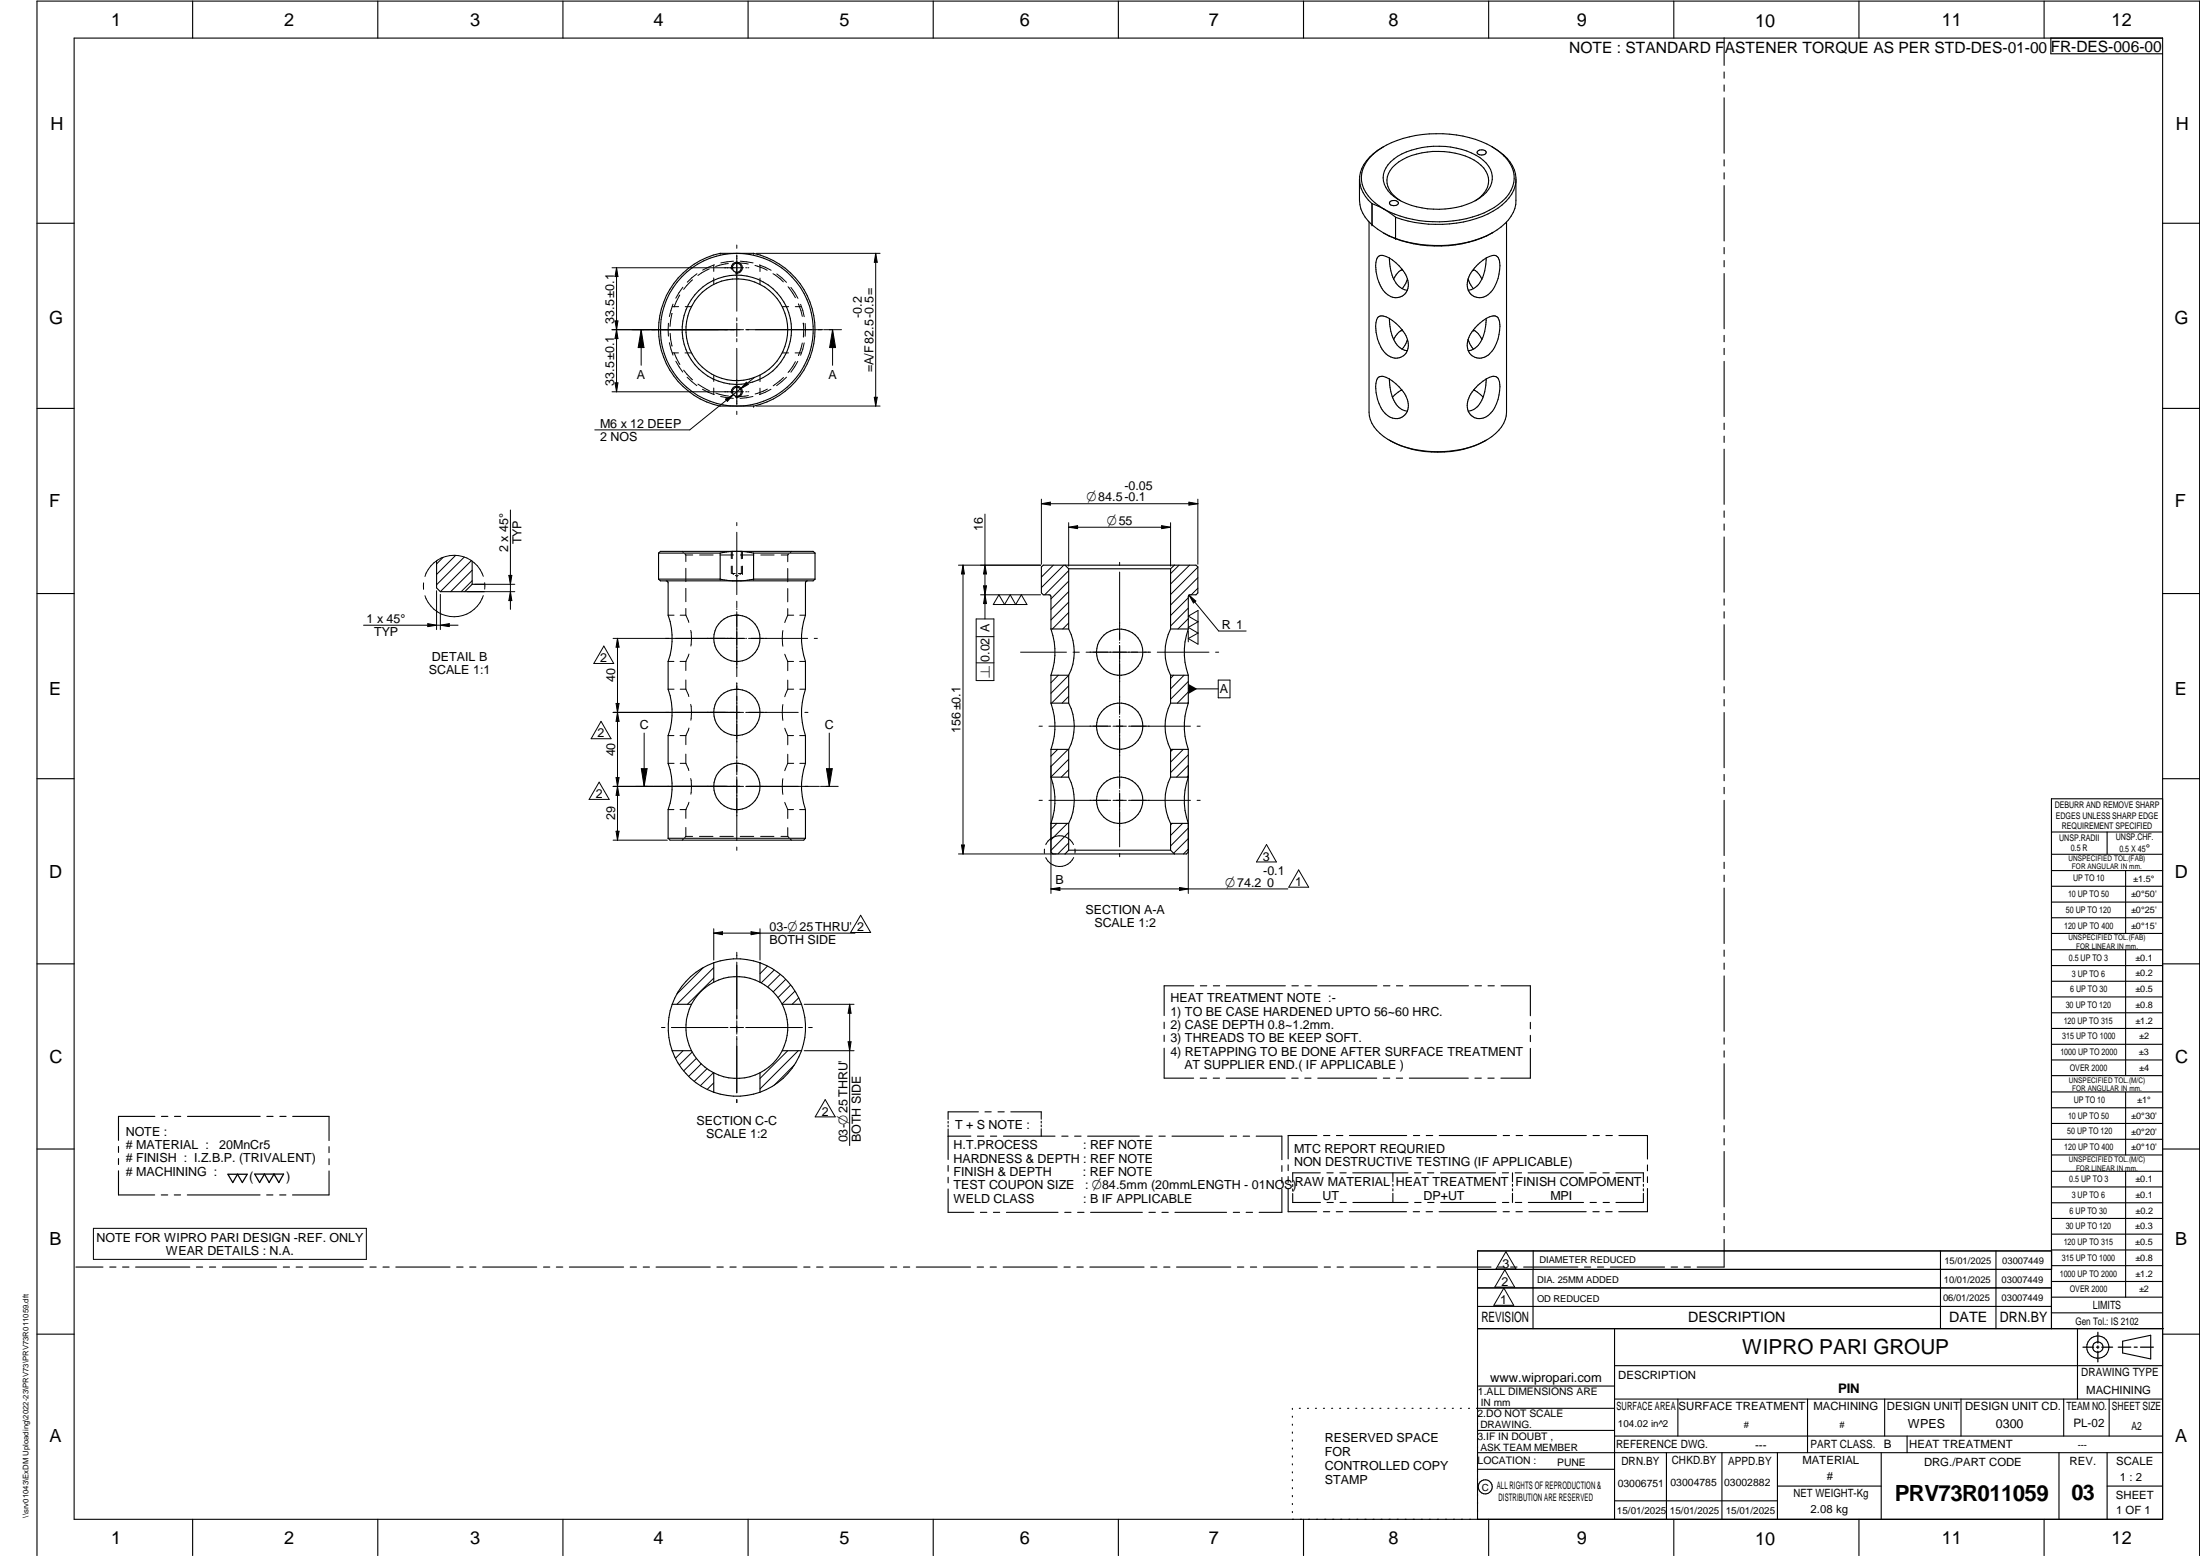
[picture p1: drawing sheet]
<svg xmlns="http://www.w3.org/2000/svg" width="594mm" height="420mm" viewBox="0 0 594 420" stroke-linecap="round" stroke-linejoin="round" font-family="sans-serif">
<g fill="none" stroke="#000" stroke-width=".3">
<path d="M20 10.3h564v400h-564zM52 .3v10M102 .3v10M152 .3v10M202 .3v10M252 .3v10M302 .3v10M352 .3v10M402 .3v10M452 .3v10M465.6 10.2v7.5M465.6 19.4v1.7"/>
<path d="M502 .3v10M552 .3v10M553.8 10.3v4.2h30.1M373.7 39.6a11.8 11.8 0 0 0-6.5 8.1 8.5 8.5 0 0 0 3.3 7.3M402.8 39.6a11 11 0 0 1 6 7.6 9 9 0 0 1-4.1 8 29.4 29.4 0 0 1-19.7 4.6l-5.3-1a25.6 25.6 0 0 1-6-2.4M402.8 39.6a32.1 32.1 0 0 0-29.8 .4 9.7 9.7 0 0 0-5.3 8.8 11 11 0 0 0 6 7.6M402.8 39.6l3.2 2.2M465.6 22.9v1.7M465.6 26.4v15M367.1 48.4v5.7a7.7 7.7 0 0 0 1.5 4.5M368.6 58.6l1.9 2.1M369.7 59.9v51.4a9.2 9.2 0 0 0 5.1 7.4 28.9 28.9 0 0 0 26.9 0 9.2 9.2 0 0 0 5.1-7.4v-51.4"/>
<path d="M370.5 55l3.2 1.4M370.5 55v5.7M373.7 56.4l3.1 2.2M375.5 54.4l.4-.2a1.21 1.21 0 0 1 1.7 .7 1.43 1.43 0 0 1-2.4-.1zM375.5 43.7a19 19 0 0 1 13.2-4.2 17.8 17.8 0 0 1 12.7 4.6 5.7 5.7 0 0 1-.8 8.6 21.4 21.4 0 0 1-18.1 3.1 12.7 12.7 0 0 1-8.2-5.1 5.5 5.5 0 0 1 1.2-7zM376.8 58.7v5.7M398.3 54.2a6 6 0 0 0 3.4-7.1 10.4 10.4 0 0 0-7.4-5.4 21.3 21.3 0 0 0-16.6 2 5.7 5.7 0 0 0-2.5 7.5 8.7 8.7 0 0 0 3 3M398.9 40.9a1.69 1.69 0 0 1 2.4 .1 1.28 1.28 0 0 1-2.1 .7l-.3-.3zM406 41.8h.1M406 41.8a9 9 0 0 1 3.4 6.2v6.1a9.9 9.9 0 0 1-5.2 8 32.6 32.6 0 0 1-25.7 2.8l-1.7-.5M409.4 49.1a11.2 11.2 0 0 1-6.2 7.9 33.4 33.4 0 0 1-26.4 1.7M465.6 43.1v1.7"/>
<path d="M465.6 46.7v1.6M465.6 50.1v15M10 60.3h10M194.5 68.4a21.1 21.1 0 0 0-16.7 20.6 21.1 21.1 0 0 0 16.7 20.7M194.5 68.4h9M194.5 68.4h.1M203.5 68.4h.1M203.5 68.4a21.1 21.1 0 0 1 16.6 20.6 21.1 21.1 0 0 1-16.6 20.7M370.5 60.7h.1M370.5 60.7l3.2 2.2M373.7 62.9l3.1 1.5M375.2 69.7a10 10 0 0 0 2.9 7.9l1.2 .6 .7 .2"/>
<path d="M376.8 64.4h.1M378.5 72.8l-1.2 1-1 1.6M378.6 72.8h.1M378.6 72.7l1 1.6 .5 1M378.6 72.7a9.7 9.7 0 0 0-5.4-3.7 1.65 1.65 0 0 0-1.6 1.8 10.3 10.3 0 0 0 3.1 8.8 3.5 3.5 0 0 0 4.4 0 3.5 3.5 0 0 0 1-4.3M378.6 72.7h.1M380.1 75.4l-.5 1.1-1 1.5M396.4 75.4l.5 1.1 .9 1.5M397.9 72.7l-1 1.6-.5 1M397.9 72.7h.1M397.9 72.8h.1M398 72.8l1.2 1 1 1.6"/>
<path d="M401.3 69.7a10 10 0 0 1-2.9 7.9l-1.2 .6-.7 .2M401.4 69.6l-1.8 1.4-1.7 1.7M401.4 69.6l.8-.3a1.84 1.84 0 0 1 2.1 0 1.84 1.84 0 0 1 .7 2 9.4 9.4 0 0 1-3.6 8.6 3.5 3.5 0 0 1-4.2-.5 3.5 3.5 0 0 1-.8-4.1M403.2 62.7a32.1 32.1 0 0 1-29.5 .2M465.6 66.8v1.7M465.6 70.4v1.7M465.6 73.9v14.9M584 60.3h10M375.2 86a10 10 0 0 0 2.9 7.9l1.2 .7 .7 .1M378.5 89.1l-1.2 1.1-1 1.5M378.6 89.1h.1M378.6 89.1l1 1.5 .5 1.1"/>
<path d="M378.6 89.1a9.7 9.7 0 0 0-5.4-3.8 1.59 1.59 0 0 0-1.6 1.9 10.3 10.3 0 0 0 3.1 8.7 3.4 3.4 0 0 0 4.2 .2 3.4 3.4 0 0 0 1.3-3.9l-.1-.5M380.1 91.7l-.5 1.1-1 1.5M396.4 91.7l.5 1.1 .9 1.5M397.9 89.1l-1 1.5-.5 1.1M397.9 89.1h.1M398 89.1l1.2 1 1 1.6M401.3 86a10 10 0 0 1-2.9 7.9l-1.2 .7-.7 .1M401.4 86l-1.8 1.3-1.7 1.8M401.4 86l.8-.4a1.74 1.74 0 0 1 1.9-.1 1.74 1.74 0 0 1 .9 1.7 9.9 9.9 0 0 1-3.6 9 3.5 3.5 0 0 1-4.2-.4 3.5 3.5 0 0 1-.8-4.1M465.6 90.6v1.7M465.6 94.1v1.7M465.6 97.6v14.9"/>
<path d="M10 110.3h10M194.5 109.6h9M203.5 109.7h.1M372.2 101.9l.7-.3a5.7 5.7 0 0 1 4 2 7.7 7.7 0 0 1 3.4 6.4 3.5 3.5 0 0 1-2.7 3 3.5 3.5 0 0 1-3.7-1.5 10.3 10.3 0 0 1-1.9-9.3zM375.2 118.8a28 28 0 0 0 26.2 0M375.2 102.3a10.1 10.1 0 0 0 2.9 8l1.9 .7M378.5 105.2l-2.5 2.1M378.5 105.3l-.3 .2M398 105.2l2.5 2M398 105.3l.3 .2M399.1 104l.5-.4a5.3 5.3 0 0 1 4.3-1.9 2.16 2.16 0 0 1 1.1 2.2 10.3 10.3 0 0 1-3.2 8.3 3.5 3.5 0 0 1-4.4 .1 3.5 3.5 0 0 1-1-4.3 10 10 0 0 1 2.7-4zM401.3 102.3a10.1 10.1 0 0 1-2.9 8l-1.9 .7"/>
<path d="M465.6 114.3v1.7M465.6 117.8v1.7M584 110.3h10M465.6 121.3v14.9M465.6 138v1.7M117.9 151.4v7.4l1 1h11.9M127.5 157.8l-2 2M127.5 151.5v6.3M127.5 157.8h3.4M177.8 156.4h16.7M177.8 156.4l.5 .4h41.3l.5-.4M177.8 149.4v7"/>
<path d="M177.8 149.4l.5-.5h41.3l.5 .5M177.8 149.4h16.7M179.9 156.8l.5 .6v8.7a18.6 18.6 0 0 1 0 12.5v7.5a18.7 18.7 0 0 1 0 12.5v7.5a18.6 18.6 0 0 1 0 12.5v7.8M194.5 156.4l3.4 .4M194.5 149.4v7M194.5 156.4h.1M203.5 156.4l-3.4 .4M203.5 156.4h.1M203.5 149.4v7M203.5 156.4h16.6M203.5 149.4h16.6M203.5 149.4a22.1 22.1 0 0 0-9 0"/>
<path d="M218 156.8l-.5 .6v8.7a18.6 18.6 0 0 0 0 12.5v7.5a18.7 18.7 0 0 0 0 12.5v7.5a18.6 18.6 0 0 0 0 12.5v7.8M220.1 149.4v7M287.6 152.6l1 1M288.6 153.6v16.2M288.6 153.6h27.5M316.1 153.6v16.2M317.1 152.6l-1 1M465.6 141.5v1.7M465.6 145v14.9M10 160.3h10M283.8 169.8v-8.7l-.3-.4-1.8-.1-.5-.5v-7l.5-.5h41.3l.5 .5v7l-.5 .5-1.9 .1-.2 .4v8.7M283.8 169.8h4.8"/>
<path d="M283.8 169.8a18.6 18.6 0 0 1 0 12.5M288.6 169.8a13.6 13.6 0 0 1 0 12.5M316.1 169.8h4.8M316.1 169.8a13.9 13.9 0 0 0 0 12.5M320.9 169.8a18.6 18.6 0 0 0 0 12.5M465.6 161.7v1.7M465.6 165.2v1.7M465.6 168.7v14.9M584 160.3h10M283.8 182.3h4.8M283.8 189.9h4.8M283.8 182.3v7.6"/>
<path d="M283.8 189.9a18.6 18.6 0 0 1 0 12.5M288.6 182.3v7.6M288.6 189.9a13.6 13.6 0 0 1 0 12.5M316.1 189.9h4.8M316.1 182.3h4.8M316.1 182.3v7.6M316.1 189.9a13.9 13.9 0 0 0 0 12.5M320.9 182.3v7.6M320.9 189.9a18.6 18.6 0 0 0 0 12.5M465.6 185.4v1.7M465.6 188.9v1.7M465.6 192.4v14.9"/>
<path d="M10 210.3h10M283.8 202.4h4.8M283.8 209.8h4.8M283.8 202.4v7.4M283.8 209.8a18.6 18.6 0 0 1 0 12.5M288.6 202.4v7.4M288.6 209.8a13.6 13.6 0 0 1 0 12.5M316.1 202.4h4.8M316.1 202.4v7.4M316.1 209.8h4.8M316.1 209.8a13.9 13.9 0 0 0 0 12.5M320.9 202.4v7.4"/>
<path d="M320.9 209.8a18.6 18.6 0 0 0 0 12.5M465.6 209.1v1.7M465.6 212.6v1.7M465.6 216.1v14.9M584 215.7h-30v143.1M584 210.3h10M180.4 226.4h37.1M180.4 226.4l.5 .5h36.1l.5-.5M283.8 222.3h4.8M288.6 222.3v7.3M288.6 229.6l-1 1M288.6 229.6h27.5"/>
<path d="M316.1 222.3v7.3M316.1 229.6l1 1M316.1 222.3h4.8M320.9 222.3v7.8l-.5 .5h-36.1l-.5-.5v-7.8M465.6 232.8v1.7M465.6 236.3v1.7M465.6 239.8v15M554 224.7h30M554 230.7h30M554 235.1h30M554 239.3h30M569 224.7v6"/>
<path d="M574 235.1v17M192.7 260v5.2M192.7 260a18.5 18.5 0 0 0-11.2 11.2M192.7 260a18.6 18.6 0 0 1 12.5 0M205.2 260a18.5 18.5 0 0 1 11.2 11.2M205.2 260v5.2M465.6 256.5v1.7M554 243.6h30M554 247.8h30M554 252.1h30M554 256.5h30M574 256.5v33.9"/>
<path d="M10 260.3h10M181.5 271.2a18.7 18.7 0 0 0 0 12.5M181.5 271.2h5.2M186.7 271.2a13.8 13.8 0 0 0 0 12.5M192.7 265.2a13.7 13.7 0 0 0-6 6M205.2 265.2a13.7 13.7 0 0 1 6 6M205.2 265.2a13.8 13.8 0 0 0-12.5 0M211.2 271.2a13.8 13.8 0 0 1 0 12.5M211.2 271.2h5.2M216.4 271.2a18.7 18.7 0 0 1 0 12.5M314.4 276v1.7M314.4 279.5v1.7"/>
<path d="M322.4 266.2h-8v8M324.1 266.2h1.8M327.7 266.2h1.6M331.2 266.2h15.9M348.9 266.2h1.7M352.4 266.2h1.7M355.9 266.2h15.9M373.6 266.2h1.7M377.1 266.2h1.7M380.6 266.2h15.9M398.3 266.2h1.7M401.8 266.2h1.7"/>
<path d="M405.3 266.2h8v8.1M413.3 276.1v1.7M413.3 279.6v1.7M465.6 260.1v1.6M465.6 263.5v15M554 260.7h30M554 265h30M554 269.2h30M554 273.5h30M554 277.7h30M584 260.3h10M181.5 283.7h5.2"/>
<path d="M181.5 283.7a18.8 18.8 0 0 0 11.2 11.2M186.7 283.7a13.7 13.7 0 0 0 6 6M192.7 289.7a13.7 13.7 0 0 0 12.5 0M192.7 294.9a18.6 18.6 0 0 0 12.5 0M192.7 289.7v5.2M205.2 289.7v5.2M211.2 283.7a13.7 13.7 0 0 1-6 6M211.2 283.7h5.2M216.4 283.7a18.8 18.8 0 0 1-11.2 11.2M314.4 283v8.1h7.9M324.1 291.1h1.7M327.6 291.1h1.7"/>
<path d="M331.1 291.1h15.9M348.8 291.1h1.8M352.3 291.1h1.7M355.8 291.1h16M373.5 291.1h1.8M377.1 291.1h1.6M380.6 291.1h15.9M398.3 291.1h1.7M401.8 291.1h1.7M413.3 283.1v8h-8M465.6 280.2v1.7M465.6 283.8v1.7"/>
<path d="M465.6 287.2v15M554 282h30M554 286.2h30M554 290.4h30M554 294.9h30M554 299.1h30M574 294.9v17M10 310.3h10M32 316.1v6.6h9.8M32 309.6v1.6M32 312.8v1.7M41.8 301.5h-9.8v6.4"/>
<path d="M43.6 301.5h1.7M47.1 301.5h1.7M50.6 301.5h19.7M72 301.5h1.7M75.6 301.5h1.7M79 301.5h9.9v6.5M88.9 316.2v6.5h-9.9M88.9 309.6v1.6M88.9 312.9v1.6M256 314.7v1.6M256 317.9v1.5M256 306.8h6.2"/>
<path d="M256 302.8v.5M256 303.8v.5M256 304.8v8.3M263.9 306.8h1.8M264.2 300.2h-8.2v2.1M266 300.2h1.7M267.5 306.8h1.6M269.5 300.2h1.7M271 306.8h13.9M273 300.2h8.2v2M281.2 302.8v.4M281.2 303.8v.4"/>
<path d="M281.2 304.8v2M286.7 306.8h1.7M290.2 306.8h1.7M293.7 306.8h14M309.4 306.8h1.8M313 306.8h1.7M316.5 306.8h13.9M332.2 306.8h1.7M335.7 306.8h1.7M339.2 306.8h7v6.3M346.2 314.7v1.6M346.2 317.9v1.5"/>
<path d="M347.8 314.5v1.6M347.8 317.7v1.6M349.1 319.8v.6M355.6 306.6h-7.8v6.3M356.5 316.7h-7.4v2.5M357.4 306.6h1.7M358.3 316.7h1.7M360.9 306.6h1.7M361.8 316.7h1.7M364.4 306.6h15.5M365.3 316.7h14.9M376.1 316.7v2.4"/>
<path d="M376.1 319.8v.5M381.7 306.6h1.7M382 316.7h1.7M385.1 306.6h1.8M385.5 316.7h1.7M388.7 306.6h15.4M389 316.7h14.9M405.7 316.7h1.7M405.9 306.6h1.7M408.4 316.7v2.4M408.4 319.8v.5M409.1 316.7h1.8"/>
<path d="M409.4 306.6h1.7M412.7 316.7h14.9M412.9 306.6h15.5M429.3 316.7h1.7M430.2 306.6h1.7M432.9 316.7h1.6M433.7 306.6h1.7M436.3 316.7h7.5v2.4M437.2 306.6h7.7v6.4M443.8 319.8v.5M444.9 314.6v1.5M444.9 317.8v1.5"/>
<path d="M465.6 304v1.6M465.6 307.5v1.7M465.6 310.9v15M554 303.4h30M554 307.6h30M554 311.9h30M554 316.3h30M574 316.3v34M584 310.3h10M43.6 322.7h1.7M47.1 322.7h1.7M50.6 322.7h19.6"/>
<path d="M72 322.7h1.7M75.5 322.7h1.7M256 321.1v6.3h7M264.7 327.4h1.8M268.3 327.4h1.7M271.8 327.4h13.9M287.5 327.4h1.7M291 327.4h1.7M294.5 327.4h14M310.3 327.4h1.7M313.8 327.4h1.7M317.3 327.4h13.9"/>
<path d="M333 327.4h1.7M336.5 327.4h1.7M346.2 321.1v6.3h-6.2M347.8 320.9v6.3h7.8M349.1 322.3v2.4h7.5M349.1 321.1v.5M357.4 327.2h1.7M358.3 324.7h1.7M360.8 327.2h1.8M361.9 324.7h1.7M364.4 327.2h15.4M365.3 324.7h14.9"/>
<path d="M376.1 321v.6M376.1 322.2v2.5M381.6 327.2h1.7M382 324.7h1.7M385.1 327.2h1.7M385.5 324.7h1.7M388.6 327.2h15.5M389 324.7h14.9M405.7 324.7h1.7M405.9 327.2h1.7M408.4 321v.6M408.4 322.2v2.5"/>
<path d="M409.2 324.7h1.7M409.4 327.2h1.7M412.7 324.7h14.9M412.9 327.2h15.4M414 337.8v5M429.4 324.7h1.7M430.1 327.2h1.7M432.9 324.7h1.7M433.6 327.2h1.7M443.8 321v.6M443.8 322.2v2.5h-7.4M444.9 320.9v6.3h-7.8"/>
<path d="M465.6 334.7v7.4h-7.3M465.6 327.7v1.7M465.6 331.2v1.7M524 337.8v21M539 337.8v21M554 320.5h30M554 324.8h30M554 329h30M554 333.2h30M554 337.5h30M554 337.8h-155v72.5M20.5 342.1h7.3"/>
<path d="M29.6 342.1h1.7M33.1 342.1h1.7M36.6 342.1h14.7M53 342.1h1.7M56.6 342.1h1.6M60.1 342.1h14.6M76.5 342.1h1.7M80 342.1h1.7M83.5 342.1h14.6M99.9 342.1h1.7M103.4 342.1h1.7M106.9 342.1h14.6"/>
<path d="M123.3 342.1h1.7M126.8 342.1h1.7M130.3 342.1h14.6M146.8 342.1h1.7M150.2 342.1h1.8M153.7 342.1h14.7M170.2 342.1h1.7M173.7 342.1h1.7M177.2 342.1h14.6M193.6 342.1h1.7M197.1 342.1h1.7M200.6 342.1h14.6"/>
<path d="M217 342.1h1.7M220.5 342.1h1.7M224 342.1h14.7M240.4 342.1h1.7M244 342.1h1.7M247.4 342.1h14.7M263.9 342.1h1.7M267.4 342.1h1.7M270.9 342.1h14.6M287.3 342.1h1.7M290.8 342.1h1.7M294.3 342.1h14.6"/>
<path d="M310.7 342.1h1.7M314.2 342.1h1.7M317.7 342.1h14.7M334.1 342.1h1.8M337.6 342.1h1.7M341.2 342.1h14.6M357.6 342.1h1.7M361.1 342.1h1.7M364.6 342.1h14.6M381 342.1h1.7M384.5 342.1h1.7M388 342.1h14.6"/>
<path d="M399 358.8h185.2M399 352.8h155M399 347.8h155M404.4 342.1h1.7M407.9 342.1h1.8M411.4 342.1h14.7M414 342.8v16M427.9 342.1h1.6M431.4 342.1h1.7M434.8 342.1h14.7M436 358.8v51.5M451.3 342.1h1.7"/>
<path d="M454.8 342.1h1.7M554 341.8h30M554 346h30M554 350.3h30M554 354.5h30M554 342.8h-155M561 358.8v19M10 360.3h10M399 374.3h37M436 377.8h148M453.1 377.8v10M488.1 377.8v14.5"/>
<path d="M508.9 377.8v10M529.5 377.8v10M557.3 377.8v10M569.5 377.8v10M573.2 362.2l7.6-1.6v6.3l-7.6-1.6zM584 368.8h-148M584 360.3h10M349 380.3v.3M349 382.4v.3M349 384.6v.3M349 386.7v.3M349 388.8v.3"/>
<path d="M349 391v.3M349 393.1v.3M349 395.3v.3M349 397.4v.3M349 399.5v.3M350.9 380.3h.2M353.1 380.3h.2M355.2 380.3h.3M357.4 380.3h.3M359.6 380.3h.3M361.7 380.3h.3M363.9 380.3h.3"/>
<path d="M366.1 380.3h.3M368.3 380.3h.2M370.4 380.3h.3M372.6 380.3h.3M374.8 380.3h.3M376.9 380.3h.4M379.1 380.3h.3M381.3 380.3h.3M383.4 380.3h.4M385.6 380.3h.3M387.8 380.3h.3M390 380.3h.3"/>
<path d="M392.2 380.3h.3M394.3 380.3h.3M396.5 380.3h.3M398.7 380.3h37.3M399 396.7h37M399 392.3h185M399 386.2h37M436 387.8h148M450 392.3v18M465 392.3v18M480 392.3v18M508 392.3v18"/>
<path d="M515 387.8v4.5M556 392.3v18M569 392.3v18M52 410.3v9.7M102 410.3v9.7M152 410.3v9.7M202 410.3v9.7M252 410.3v9.7M302 410.3v9.7M349 401.7v.3M349 403.8v.4M349 406v.3"/>
<path d="M349 408.1v.3M352 410.3v9.7M402 410.3v9.7M436 405.3h44M452 410.3v9.7M480 401.3h28M502 410.3v9.7M552 410.3v9.7M569 401.3h15M10 420v-419.7h584v419.7"/>
<circle cx="199" cy="72.3" r="1.24"/>
<circle cx="199" cy="89.1" r="20.6"/>
<circle cx="199" cy="89" r="13.8"/>
<circle cx="199" cy="89" r="14.8"/>
<circle cx="199" cy="105.8" r="1.23"/>
<circle cx="199" cy="172.4" r="6.3"/>
<circle cx="302.3" cy="176.1" r="6.3"/>
<circle cx="199" cy="192.3" r="6.3"/>
<circle cx="302.4" cy="196.1" r="6.2"/>
<circle cx="199" cy="212.4" r="6.3"/>
<circle cx="302.4" cy="216.1" r="6.2"/>
<circle cx="566.5" cy="363.7" r="1.39"/>
<circle cx="566.5" cy="363.8" r="3"/>
<circle cx="401.1" cy="401.5" r="1.9"/>
</g>
<g fill="none" stroke="#000" stroke-width=".27">
<path d="M165.3 72.3h35.5M166.5 72.3l.4 2.4h-.8zM166.5 72.3v33.5M183.6 79.7l-1.6 3.2M184.4 77.6l-1.9 2.9M187 75.6l-2.4 2.5M188.2 73.9l-2.6 2.3M191.5 72.6l-3 1.8M192.7 71.6v1.7M192.7 75.1v1.7M192.9 71.5l-3.2 1.4M196.7 71.2l-3.5 .8"/>
<path d="M197.5 72.7a1.49 1.49 0 0 1 1.3-1.9 1.49 1.49 0 0 1 1.6 1.6 1.49 1.49 0 0 1-1.8 1.3M198.1 70.5l-3.5 .5M198.5 71l3.6 .3M199 66.2v.9M199 68.8v15.2M199.9 70.5l3.5 .5M201.4 72.3h.2M201.9 72.3h.3M203.9 71.7l3.3 1.3M204.2 68.4h33.5M205.1 71.5l3.1 1.5M205.2 71.6v1.7"/>
<path d="M205.2 75.1v1.7M208.7 73.9l2.8 2.2M209.8 74l2.6 2.2M212.8 77.4l2 3M213.6 77.6l1.9 3M236.5 68.4l.4 2.4h-.8zM236.5 68.4v41.2M165.3 89h35.5M166.1 86.7h.8l-.4 2.3zM166.5 89l.4 2.4h-.8zM173.1 89v9.6M173.1 89l.8 4.9h-1.6z"/>
<path d="M180.5 87.3v3.5M180.8 92.5l.9 3.4M181 90l.5 3.5M181.5 84.6l-.6 3.5M181.5 82.8h1.8M181.5 95.3h1.7M181.7 82.1l-.9 3.4M182 95.2l1.6 3.2M182.5 97.5l1.9 3M184.6 99.9l2.4 2.7M185 95.3h1.7M185 82.8h1.7"/>
<path d="M199 85.8v.9M199 87.2v3.6M199 91.4v.9M199 94.1v15.2M211.2 82.8h1.8M211.2 95.3h1.7M214.7 95.3h1.7M214.8 82.8h1.6M214.8 97.7l-2 2.9M215.4 97.6l-1.8 2.9M215.6 82l1.1 3.4M216.2 82.2l1 3.3"/>
<path d="M216.7 92.6l-1.1 3.4M216.9 87.2h.1M217 87.3v3.5M217 90.8h.1M217.2 92.6l-1 3.3M217.4 87.3v3.5M222.2 89h-20.8M222.4 89h4.8M224.8 89l.8 4.9h-1.6zM224.8 89v9.6M165.3 105.8h35.5M166.1 103.4h.8l-.4 2.4z"/>
<path d="M185.5 101.9l2.7 2.2M188.5 103.7l3.1 1.8M189.7 105.1l3.2 1.5M192.7 101.3v1.7M192.7 104.8v1.7M193.3 106.1l3.4 .8M194.6 107.1l3.4 .5M195.9 107.8l2.1-1.2-1.6 1.8zM197.5 106.2a1.49 1.49 0 0 1 1.3-1.9 1.49 1.49 0 0 1 1.6 1.6 1.49 1.49 0 0 1-1.8 1.3M199 111v.9M201.4 105.8h.2M201.5 103.2l.6 .6-2.2 1.2z"/>
<path d="M201.9 105.8h.3M202.1 106.8l-3.5 .3M203.3 107.1l-3.5 .5M203.7 102l-17.4 14.1h-25.7M204.2 109.6h33.5M205.2 101.3v1.7M205.2 104.8v1.7M207.2 105.1l-3.3 1.3M208.2 105.1l-3.1 1.5M211.6 101.9l-2.8 2.3M212.4 101.9l-2.7 2.2M236.1 107.3h.8l-.4 2.3z"/>
<path d="M137.8 137.7v26.8M266 138.8v28.3M281.2 134.8v17.6M281.2 136l2.4-.4v.8zM281.2 136h42.3M321 135.6l2.5 .4-2.5 .4zM323.5 134.8v17.6M114.4 157.4v1.7M117.9 159.5v10.5M119.7 150.5l-1.8 1.8M123.1 149.9l-5.2 5.2M125.4 150.4l-7.5 7.5"/>
<path d="M126.2 159.8h12.8M127.3 151.4l-8.4 8.4M127.5 154l-5.8 5.8M127.5 156.8l-3 3M128.2 157.8h10.8M130.5 155.6a8.3 8.3 0 0 0-7.9-5.7 8.3 8.3 0 0 0-7.8 5.8M130.9 157.4v1.7M137.4 155.4h.8l-.4 2.4zM137.8 159.8l.4 2.4h-.8zM184.2 148.9l.3 .3M184.9 149.5l.3 .4M185.2 149.9v1.7"/>
<path d="M185.2 153.5v3.6M185.2 158.9v3.6M185.2 149.9h1.9M188.9 149.9h3.7M194.4 149.9h3.7M197.5 152.9v2M197.5 148.9v1.9M197.7 148.9v1.9M197.7 152.9v2l.4 .2M198.5 154.9h-.9M198.6 155.4l.4 .2 .3-.2M199 141.1v.8"/>
<path d="M199 143.7v16.9M199.4 154.9h.9M199.9 149.9h3.7M200.2 148.9v2M200.2 152.9v2l-.4 .2M200.5 154.9h.1M200.5 148.9v1.9M200.5 152.9v2M205.4 149.9h3.6M210.9 149.9h1.8M212.7 149.9v1.8M212.7 153.5v3.6"/>
<path d="M212.7 158.9v3.6M213 149.6l-.3 .3M213.7 148.9l-.3 .3M258.8 152.6h22.2M260 152.6l.4 2.4h-.8zM260 152.6v78M265.6 158.2h.8l-.4 2.4zM266 152.6l.4 2.4h-.8zM284.4 152.6l-3.2 3.2M287.3 152.6l-6.1 6.1M288.6 141.1v11.8M288.6 142.4l2.4-.5v.8z"/>
<path d="M288.6 142.4h27.5M288.6 156.9l-4.8 4.8M288.6 159.8l-4.8 4.7M288.6 154.1l-6.5 6.5M302.3 151.8v.9M302.3 154.5v18.4M313.7 141.9l2.4 .5-2.4 .3zM316.1 141.1v11.8M318.4 152.6l-2.3 2.3M321.2 152.6l-5.1 5.1M323.5 153.2l-7.4 7.3M323.5 156l-7.4 7.4"/>
<path d="M323.5 158.8l-1.8 1.8M98.2 168.8h25.5M115.5 168.4l2.4 .4-2.4 .4zM118.9 168.8l2.4-.4v.8zM118.9 160.5v9.5M130.5 160.8a8.3 8.3 0 0 1-7.9 5.7 8.3 8.3 0 0 1-7.8-5.6M163.1 174.5l2.6 4.7h-5.3zM165.6 172.4h35.5M166.7 172.4l.5 2.4h-.8zM166.7 172.4v54.5M180.4 166.1h1.6M180.4 178.6h1.6"/>
<path d="M183.6 178.6h1.6M183.7 166.1h1.5M185.2 166.1l.8 2M185.2 164.3v1.8M186 176.6l-.8 2v2.5M186.5 170.2l.2 2.2-.1 2.1M198.6 166.1h.2M198.8 178.6h.1M199 164.4v.2M199 165.2v17.5M199 162.3v1.8M199.1 166.1h.3"/>
<path d="M199.1 178.6h.1M201.4 172.4h.2M202.1 172.4h16M211.4 170.3l-.2 2.1 .2 2.1M211.9 176.7l.8 1.9M212.7 166.1h1.6M212.7 178.6h1.6M212.7 166.1l-.8 2M212.7 164.3v1.8M212.7 178.6v2.5M215.9 178.6h1.6M216 166.1h1.5"/>
<path d="M219.9 172.4h.8M263.6 179h4.8M263.6 171.9h4.8M263.6 167.1h4.8v16.7h-4.8zM264.8 160.6h16.2M266 160.6l.4 2.4h-.8zM269.7 160.6l1.6 2.6 1.5-2.6 1.5 2.6 1.5-2.6 1.5 2.6h-9.1zM275.6 176.1h12.4M288.6 168.2l-1.6 1.6M288.6 162.6l-4.8 4.8M288.6 165.4l-4.4 4.4M289.8 176.1h1.7"/>
<path d="M293.3 176.1h17.4M302.3 173.5v.2M302.3 174.3v18.6M312.5 176.1h14M320.9 170.3v3M320.9 166.4l2.6-1.6v9.1l-2.6-1.5 2.6-1.5-2.6-1.5 2.6-1.5zM320.9 161.4l-4.8 4.8M320.9 164.2l-4.8 4.8M320.9 167l-2.8 2.8M321.1 160.7l1.8 1.6-.6 .5zM321.1 160.7l8 9.7h7.4M328.2 176.1h.9"/>
<path d="M162.3 194.8l2.7 4.7h-5.4zM165.6 192.4h35.2M166.4 189.9h.8l-.5 2.5zM166.7 192.4l.5 2.4h-.8zM173.9 198v14.3M180.4 186.1h1.6M180.4 198.6h1.6M183.6 198.6h1.6M183.7 186.1h1.5M185.2 186.1l.8 2M185.2 183.6v2.5M186 196.6l-.8 2v2.5"/>
<path d="M186.5 190.2l.2 2.2-.1 2.1M198.6 186.1h.2M198.8 198.6h.1M199 184.4v20.4M199.1 186.1h.3M199.1 198.6h.1M201.4 192.4h14.2M211.4 190.2l-.2 2.2 .2 2.1M211.9 196.6l.8 2M212.7 186.1h1.6M212.7 198.6h1.6M212.7 186.1l-.8 2"/>
<path d="M212.7 183.6v2.5M212.7 198.6v2.5M215.9 198.6h1.6M216 186.1h1.5M217.3 192.4h.9M223.9 198v14.3M280.6 196.1h.9M283.2 196.1h16.7M285.8 182.3l-2 2.1M288.6 188l-1.8 1.9M288.6 185.2l-4.6 4.7M288.6 182.4l-4.8 4.8"/>
<path d="M300.6 196.1h3.6M302.3 193.5v.2M302.3 194.2v14.6M304.8 196.1h16.7M316.9 182.3l-.8 .9M319.7 182.3l-3.6 3.7M320.9 186h8.1M320.9 189.7l-.2 .2M320.9 186.9l-3 3M320.9 184l-4.8 4.8M323.3 196.1h.8M329 183.6h3.1v4.8h-3.1z"/>
<path d="M161.8 211.2l2.7 4.7h-5.4zM165.6 212.3h35.2M166.4 210h.8l-.5 2.3zM166.7 212.3l.5 2.5h-.8zM173.2 207.6h1.5l-.8 4.7zM180.4 206.1h1.6M180.4 218.6h1.6M183.6 218.6h1.6M183.7 206.1h1.5M185.2 206.1l.8 2M185.2 203.6v2.5M186 216.6l-.8 2v2.4"/>
<path d="M186.5 210.2l.2 2.1-.1 2.2M198.6 206.1h.2M198.8 218.6h.1M199 205.2v4M199 209.8v.2M199 210.1v16.8M199.1 206.1h.3M199.1 218.6h.1M201.4 212.3h19.9M211.4 210.3l-.2 2 .2 2.2M211.9 216.7l.8 1.9M212.7 206.1h1.6"/>
<path d="M212.7 218.6h1.6M212.7 206.1l-.8 2M212.7 203.7v2.4M212.7 218.6v2.4M215.9 218.6h1.6M216 206.1h1.5M221.6 212.3h4.7M223.2 207.6h1.5l-.8 4.7zM280.6 216.1h.9M283.2 216.1h16.7M283.8 206.8v34.5M285.6 202.4l-1.8 1.8"/>
<path d="M288.5 202.4l-4.7 4.6M288.6 207.9l-2 1.9M288.6 205l-4.8 4.8M300.6 216.1h3.6M302.3 208.9v4M302.3 213.5v.2M302.3 214.1v14.6M304.8 216.1h16.7M316.7 202.4l-.6 .5M319.5 202.4l-3.4 3.4M320.9 206.8v34.5M320.9 209.5l-.4 .3"/>
<path d="M320.9 206.7l-3.2 3.1M320.9 203.8l-4.8 4.8M323.3 216.1h.8M165.6 226.9h14.6M166.4 224.5h.8l-.5 2.4zM184.6 226.5l-.4 .4M185.2 225.8l-.3 .4M185.2 225.8h1.8M185.2 223.4v2.4M188.9 225.8h3.6M194.4 225.8h3.6M199 228.7v.9"/>
<path d="M199.9 225.8h3.6M205.4 225.8h3.6M210.9 225.8h1.8M212.7 225.8l.4 .4M212.7 223.5v2.3M213.4 226.6l.3 .3M258.8 230.6h26.4M259.6 228.2h.8l-.4 2.4zM282.1 229.3v1.1M282.4 231.6a4.1 4.1 0 0 0 3.8 2.4 4.1 4.1 0 0 0 3.7-2.4M285.4 222.3l-1.6 1.6M288.2 222.3l-4.4 4.5"/>
<path d="M288.6 224.8l-4.8 4.8M288.6 227.6l-2.9 3M289.9 228a4.1 4.1 0 0 0-3.8-2.3 4.1 4.1 0 0 0-3.7 2.4M290.3 229.2v1.2M302.3 230.5v.9M316.5 222.3l-.4 .5M318.5 239.6l2.4 .4-2.4 .5zM319.4 222.3l-3.3 3.3M320.9 223.6l-4.8 4.8M320.9 226.4l-4 4M320.9 229.3l-1.3 1.3M342 228l2.7 4.7h-5.4z"/>
<path d="M350.7 234.9l2.7 4.7h-5.4zM192.7 250.8v8.4M192.7 252l2.4-.4v.8zM192.7 252h38.2M199 257.1v1.7M199 259.8v15.4M202.8 251.6l2.4 .4-2.4 .4zM205.2 250.8v8.4M232.4 247.1l2.7 4.7h-5.4zM283.8 240h64M283.8 240l2.4-.4v.9zM179.5 277.5h-.8"/>
<path d="M189.9 261.3l-7.1 7.1M192.7 264.1l-7.1 7.1M192.7 261.3l-9.9 9.9M196.6 277.5h-15.3M197.2 277.5h3.6M199 275.6v3.6M199 279.9v15.2M201.4 277.5h15.3M205.3 260l-.1 .1M207.3 260.9l-2.1 2M209.1 261.9l-3.5 3.5M210.7 263.1l-3.4 3.4"/>
<path d="M212.2 264.5l-3.4 3.3M213.5 265.9l-3.4 3.5M214.7 267.6l-3.5 3.5M215.7 269.5l-1.8 1.7M217.2 271.2h13.4M218.4 277.5h.9M229.4 271.2v38.1M229.4 271.2l.4 2.4h-.8zM181.6 283.7l-.1 .1M184.4 283.7l-2 2M186.9 284.1l-3.5 3.5M188 285.8l-3.4 3.4"/>
<path d="M189.4 287.3l-3.4 3.4M190.9 288.6l-3.5 3.4M192.7 289.6l-3.6 3.6M192.7 292.4l-1.7 1.8M199 296.9v.8M212.7 283.7l-7.5 7.5M214.5 287.6l-5.4 5.4M215.6 283.7l-10.4 10.3M217.2 283.7h13.4M222.8 296.9l2.7 4.7h-5.4zM229 281.3h.8l-.4 2.4zM25.2 331.7h73.7v8.4h-73.7z"/>
<path d="M406.6 338l2.8 4.6h-5.4zM406.1 347.8l2.7 4.7h-5.4zM406.4 342.9l2.6 4.7h-5.4z"/>
</g>
<path d="M61.5 317.1h5.3l-1.4 2.2-1.3-2.2-1.2 2.2zM68.8 317h7.8l-1.3 2.3-1.3-2.3-1.3 2.3-1.3-2.3-1.3 2.3zM566.5 359.7v3M562.5 363.8h2.9M566.1 363.8h.7M566.5 363.4v.7M566.5 364.9v2.8M567.6 363.8h2.9M572 363.8h3.4M576.3 363.8h.8M578 363.8h3.5" fill="none" stroke="#000" stroke-width=".34"/>
<g fill="#000">
<path d="M166.5 72.3l.4 2.4h-.8zM236.5 68.4l.4 2.4h-.8zM166.5 89l.4 2.4h-.8zM166.1 86.7h.8l-.4 2.3zM173.1 89l.8 4.9h-1.6zM224.8 89l.8 4.9h-1.6zM166.1 103.4h.8l-.4 2.4zM195.9 107.8l2.1-1.2-1.6 1.8zM201.5 103.2l.6 .6-2.2 1.2zM236.1 107.3h.8l-.4 2.3zM281.2 136l2.4-.4v.8zM321 135.6l2.5 .4-2.5 .4z"/>
<path d="M137.4 155.4h.8l-.4 2.4zM260 152.6l.4 2.4h-.8zM266 152.6l.4 2.4h-.8zM265.6 158.2h.8l-.4 2.4zM288.6 142.4l2.4-.5v.8zM313.7 141.9l2.4 .5-2.4 .3zM115.5 168.4l2.4 .4-2.4 .4zM118.9 168.8l2.4-.4v.8zM137.8 159.8l.4 2.4h-.8zM166.7 172.4l.5 2.4h-.8zM266 160.6l.4 2.4h-.8zM321.1 160.7l1.8 1.6-.6 .5z"/>
<path d="M166.7 192.4l.5 2.4h-.8zM166.4 189.9h.8l-.5 2.5zM320.9 184.7l2.4 1.3-2.4 1.4zM166.7 212.3l.5 2.5h-.8zM166.4 210h.8l-.5 2.3zM173.2 207.6h1.5l-.8 4.7zM223.2 207.6h1.5l-.8 4.7zM166.4 224.5h.8l-.5 2.4zM259.6 228.2h.8l-.4 2.4zM192.7 252l2.4-.4v.8zM202.8 251.6l2.4 .4-2.4 .4zM283.8 240l2.4-.4v.9z"/>
<path d="M318.5 239.6l2.4 .4-2.4 .5zM229.4 271.2l.4 2.4h-.8zM229 281.3h.8l-.4 2.4z"/>
</g>
<text font-size="6" x="511.6" y="405.2">PRV73R011059</text>
<text font-size="5.9" x="559.4" y="405.1">03</text>
<text font-size="5.6" x="470.5" y="365.5">WIPRO PARI GROUP</text>
<g font-size="4.9">
<text x="30" y="6.9">1</text>
<text x="76.7" y="6.9">2</text>
<text x="127" y="6.9">3</text>
<text x="176.5" y="6.9">4</text>
<text x="226.7" y="6.9">5</text>
<text x="275.4" y="6.9">6</text>
<text x="326.4" y="6.9">7</text>
<text x="375" y="6.9">8</text>
<text x="425.8" y="6.9">9</text>
<text x="473.9" y="7.3">10</text>
<text x="524.3" y="6.9">11</text>
<text x="570.2" y="6.9">12</text>
<text x="13.6" y="35.1">H</text>
<text x="587.6" y="35.1">H</text>
<text x="13.2" y="87.5">G</text>
<text x="587.2" y="87.5">G</text>
<text x="13.2" y="137">F</text>
<text x="587.2" y="137">F</text>
<text x="13.2" y="187.6">E</text>
<text x="587.2" y="187.6">E</text>
<text x="13.2" y="237">D</text>
<text x="587.2" y="237">D</text>
<text x="13.4" y="287.1">C</text>
<text x="587.4" y="287.1">C</text>
<text x="13.4" y="336.2">B</text>
<text x="587.4" y="336.2">B</text>
<text x="13.4" y="389.3">A</text>
<text x="587.4" y="389.3">A</text>
<text x="30" y="416.9">1</text>
<text x="76.7" y="416.9">2</text>
<text x="127" y="416.9">3</text>
<text x="176.5" y="416.9">4</text>
<text x="226.7" y="416.9">5</text>
<text x="275.4" y="416.9">6</text>
<text x="326.4" y="416.9">7</text>
<text x="375" y="416.9">8</text>
<text x="425.8" y="416.9">9</text>
<text x="473.9" y="417.3">10</text>
<text x="524.3" y="416.9">11</text>
<text x="570.2" y="416.9">12</text>
</g>
<g font-size="4.2">
<text x="423.7" y="14.3">NOTE : STANDARD FASTENER TORQUE AS PER STD-DES-01-00</text>
<text x="553.8" y="14">FR-DES-006-00</text>
</g>
<g font-size="3.9">
<text x="400" y="357.1">REVISION</text>
<text x="455.9" y="357.1">DESCRIPTION</text>
<text x="526.4" y="357.1">DATE</text>
<text x="540" y="357.1">DRN.BY</text>
</g>
<g font-size="3.7">
<text x="293.4" y="135.4">O84.5-0.1</text>
<text x="298.9" y="141.8">O55</text>
<text x="267.2" y="183" transform="rotate(-90 267.2 183)">n</text>
<text x="330.9" y="239.4">O74.2</text>
</g>
<text font-size="3.6" x="496.4" y="376.1">PIN</text>
<g font-size="3.5">
<text x="67.3" y="319">(</text>
<text x="77.3" y="319">)</text>
<text x="402.4" y="373.3">www.wipropari.com</text>
</g>
<g font-size="3.4">
<text x="165.9" y="87.5" transform="rotate(-90 165.9 87.5)">33.5±0.1</text>
<text x="232.7" y="85.8" transform="rotate(-90 232.7 85.8)">-0.2</text>
<text x="235.9" y="100.5" transform="rotate(-90 235.9 100.5)">=A/F82.5-0.5=</text>
<text x="165.9" y="104.2" transform="rotate(-90 165.9 104.2)">33.5±0.1</text>
<text x="172" y="102.2">A</text>
<text x="223.7" y="102.2">A</text>
<text x="162" y="115.5">M6 x 12 DEEP</text>
<text x="162" y="119.1">2 NOS</text>
<text x="303.7" y="132.3">-0.05</text>
<text x="265.4" y="143.4" transform="rotate(-90 265.4 143.4)">16</text>
<text x="137.2" y="149" transform="rotate(-90 137.2 149)">2 x 45°</text>
<text x="140.8" y="147" transform="rotate(-90 140.8 147)">TYP</text>
<text x="99" y="168.2">1 x 45°</text>
<text x="101" y="171.8">TYP</text>
<text x="329.9" y="169.8">R 1</text>
<text x="116.6" y="178.5">DETAIL B</text>
<text x="162.1" y="178.8">2</text>
<text x="267.2" y="178.7" transform="rotate(-90 267.2 178.7)">0.02 A</text>
<text x="115.8" y="182.1">SCALE 1:1</text>
<text x="166.2" y="184.2" transform="rotate(-90 166.2 184.2)">40</text>
<text x="329.4" y="187.2">A</text>
<text x="172.8" y="196.8">C</text>
<text x="222.8" y="196.8">C</text>
<text x="259.4" y="197.9" transform="rotate(-90 259.4 197.9)">156±0.1</text>
<text x="161.4" y="199.1">2</text>
<text x="166.2" y="204.3" transform="rotate(-90 166.2 204.3)">40</text>
<text x="160.9" y="215.5">2</text>
<text x="166.2" y="221.5" transform="rotate(-90 166.2 221.5)">29</text>
<text x="341" y="232.4">3</text>
<text x="285" y="238.8">B</text>
<text x="341.1" y="236.3">-0.1</text>
<text x="342.2" y="239.4">0</text>
<text x="349.8" y="239.2">1</text>
<text x="207.8" y="251.4">03-O25THRU' 2</text>
<text x="293.1" y="246.8">SECTION A-A</text>
<text x="295.5" y="250.4">SCALE 1:2</text>
<text x="207.8" y="255">BOTH SIDE</text>
<text x="316.1" y="270.7">HEAT TREATMENT NOTE :-</text>
<text x="316.1" y="274.3">1) TO BE CASE HARDENED UPTO 56~60 HRC.</text>
<text x="316.1" y="277.9">2) CASE DEPTH 0.8~1.2mm.</text>
<text x="316.1" y="281.5">3) THREADS TO BE KEEP SOFT.</text>
<text x="316.1" y="285.1">4) RETAPPING TO BE DONE AFTER SURFACE TREATMENT</text>
<text x="319.8" y="288.7">AT SUPPLIER END.( IF APPLICABLE )</text>
<text x="188.1" y="303.7">SECTION C-C</text>
<text x="221.9" y="301.2">2</text>
<text x="257.9" y="304.8">T + S NOTE :</text>
<text x="33.9" y="306.7">NOTE :</text>
<text x="33.9" y="310.3"># MATERIAL :</text>
<text x="59.2" y="310.3">20MnCr5</text>
<text x="190.7" y="307.3">SCALE 1:2</text>
<text x="228.8" y="308.5" transform="rotate(-90 228.8 308.5)">03-O25THRU'</text>
<text x="232.4" y="308.5" transform="rotate(-90 232.4 308.5)">BOTH SIDE</text>
<text x="257.5" y="310.4">H.T.PROCESS</text>
<text x="292.5" y="310.4">: REF NOTE</text>
<text x="349.5" y="311.4">MTC REPORT REQURIED</text>
<text x="33.9" y="313.9"># FINISH : I.Z.B.P. (TRIVALENT)</text>
<text x="33.9" y="317.5"># MACHINING :</text>
<text x="257.5" y="314">HARDNESS &amp; DEPTH : REF NOTE</text>
<text x="257.5" y="317.6">FINISH &amp; DEPTH</text>
<text x="292.4" y="317.6">: REF NOTE</text>
<text x="349.5" y="315">NON DESTRUCTIVE TESTING (IF APPLICABLE)</text>
<text x="257.5" y="321.2">TEST COUPON SIZE</text>
<text x="293" y="321.2">: O84.5mm (20mmLENGTH - 01NOS)</text>
<text x="349.7" y="320.3">RAW MATERIAL HEAT TREATMENT FINISH COMPOMENT</text>
<text x="357.2" y="323.9">UT</text>
<text x="384.4" y="323.9">DP+UT</text>
<text x="418.7" y="323.9">MPI</text>
<text x="257.5" y="324.8">WELD CLASS</text>
<text x="292.5" y="324.8">: B IF APPLICABLE</text>
<text x="26.1" y="335.3">NOTE FOR WIPRO PARI DESIGN -REF. ONLY</text>
<text x="44.8" y="338.9">WEAR DETAILS : N.A.</text>
<text x="405.4" y="347.2">2</text>
<text x="405.7" y="342.3">3</text>
<text x="405.1" y="352.1">1</text>
<text x="357.8" y="389.5">RESERVED SPACE</text>
<text x="515.2" y="385.7">WPES</text>
<text x="538.9" y="385.6">0300</text>
<text x="357.8" y="393.3">FOR</text>
<text x="357.8" y="397">CONTROLLED COPY</text>
<text x="357.8" y="400.8">STAMP</text>
</g>
<g font-size="3.1">
<text x="565.1" y="353.5">LIMITS</text>
<text x="562" y="371.7">DRAWING TYPE</text>
<text x="437" y="372.3">DESCRIPTION</text>
<text x="563.4" y="376.3">MACHINING</text>
<text x="436.5" y="380.8">SURFACE AREA</text>
<text x="453.3" y="380.8">SURFACE TREATMENT</text>
<text x="489.7" y="380.8">MACHINING</text>
<text x="509.5" y="380.8">DESIGN UNIT</text>
<text x="530.6" y="380.8">DESIGN UNIT CD.</text>
<text x="558" y="380.6">TEAM NO.</text>
<text x="570.3" y="380.7">SHEET SIZE</text>
<text x="559.9" y="385.4">PL-02</text>
<text x="575.6" y="386.1">A2</text>
<text x="436.4" y="391.1">REFERENCE DWG.</text>
<text x="437.8" y="395.5">DRN.BY</text>
<text x="451.4" y="395.4">CHKD.BY</text>
<text x="466.6" y="395.5">APPD.BY</text>
<text x="474" y="391.2">---</text>
<text x="486.7" y="395.4">MATERIAL</text>
<text x="488.9" y="390.9">PART CLASS.</text>
<text x="508.7" y="391">B</text>
<text x="515.6" y="390.9">HEAT TREATMENT</text>
<text x="519.6" y="395.9">DRG./PART CODE</text>
<text x="558.9" y="395.5">REV.</text>
<text x="571.4" y="395.6">SCALE</text>
<text x="493.3" y="399.7">#</text>
<text x="572.5" y="399.9">1 : 2</text>
<text x="484.3" y="404.2">NET WEIGHT-Kg</text>
<text x="571.4" y="404.7">SHEET</text>
<text x="488.9" y="408.6">2.08 kg</text>
<text x="571.4" y="408.8">1 OF 1</text>
</g>
<text font-size="3" x="579.5" y="230.1">°</text>
<g font-size="2.8">
<text x="560.4" y="357.7">Gen Tol.: IS 2102</text>
<text x="399.1" y="376.6">1.ALL DIMENSIONS ARE</text>
<text x="399" y="382.7">2.DO NOT SCALE</text>
<text x="399" y="388.7">3.IF IN DOUBT ,</text>
<text x="399" y="395.4">LOCATION :</text>
<text x="420.5" y="396">PUNE</text>
<text x="404.2" y="402">ALL RIGHTS OF REPRODUCTION &amp;</text>
<text x="436.8" y="401.5">03006751</text>
<text x="451.1" y="401.3">03004785</text>
<text x="465.6" y="401.2">03002882</text>
<text x="404.7" y="405.4">DISTRIBUTION ARE RESERVED</text>
</g>
<g font-size="2.7">
<text x="399.9" y="379.7">IN mm</text>
<text x="399.7" y="385.7">DRAWING.</text>
<text x="436.9" y="385.4">104.02 in^2</text>
<text x="399.7" y="391.8">ASK TEAM MEMBER</text>
<text x="400.1" y="402.5">C</text>
<text x="436.6" y="408.7">15/01/2025</text>
<text x="450.9" y="408.8">15/01/2025</text>
<text x="466" y="408.9">15/01/2025</text>
</g>
<g font-size="2.5">
<text x="554.9" y="218.3">DEBURR AND REMOVE SHARP</text>
<text x="555.2" y="221">EDGES UNLESS SHARP EDGE</text>
<text x="556.1" y="227.1">UNSP.RADII</text>
<text x="556.8" y="223.8">REQUIREMENT SPECIFIED</text>
<text x="571.4" y="226.9">UNSP.CHF.</text>
<text x="559.2" y="229.9">0.5 R</text>
<text x="572.3" y="230.1">0.5 X 45</text>
<text x="559.8" y="238">UP TO 10</text>
<text x="576.1" y="238.1">±1.5°</text>
<text x="558.5" y="242.2">10 UP TO 50</text>
<text x="575.5" y="242.3">±0°50'</text>
<text x="557.4" y="250.7">120 UP TO 400</text>
<text x="557.9" y="246.5">50 UP TO 120</text>
<text x="575.5" y="250.7">±0°15'</text>
<text x="575.5" y="246.5">±0°25'</text>
<text x="558.7" y="259.4">0.5 UP TO 3</text>
<text x="559.5" y="263.7">3 UP TO 6</text>
<text x="576.6" y="263.6">±0.2</text>
<text x="576.6" y="259.4">±0.1</text>
<text x="559" y="267.9">6 UP TO 30</text>
<text x="576.6" y="267.9">±0.5</text>
<text x="557.8" y="272.2">30 UP TO 120</text>
<text x="576.6" y="272.2">±0.8</text>
<text x="556.9" y="280.7">315 UP TO 1000</text>
<text x="557.3" y="276.4">120 UP TO 315</text>
<text x="576.6" y="276.4">±1.2</text>
<text x="577.7" y="280.7">±2</text>
<text x="556.4" y="284.9">1000 UP TO 2000</text>
<text x="577.6" y="284.9">±3</text>
<text x="558.9" y="289.2">OVER 2000</text>
<text x="577.7" y="289.3">±4</text>
<text x="560" y="297.9">UP TO 10</text>
<text x="577.1" y="297.9">±1°</text>
<text x="558.5" y="302.1">10 UP TO 50</text>
<text x="575.5" y="302.1">±0°30'</text>
<text x="557.4" y="310.6">120 UP TO 400</text>
<text x="558.2" y="306.3">50 UP TO 120</text>
<text x="575.5" y="310.6">±0°10'</text>
<text x="575.5" y="306.4">±0°20'</text>
<text x="558.8" y="319.2">0.5 UP TO 3</text>
<text x="559.4" y="323.4">3 UP TO 6</text>
<text x="576.6" y="319.2">±0.1</text>
<text x="576.6" y="323.5">±0.1</text>
<text x="558.9" y="327.7">6 UP TO 30</text>
<text x="576.7" y="327.7">±0.2</text>
<text x="557.8" y="332">30 UP TO 120</text>
<text x="576.6" y="332">±0.3</text>
<text x="415.7" y="341.1">DIAMETER REDUCED</text>
<text x="525.1" y="341.4">15/01/2025</text>
<text x="540.7" y="341.2">03007449</text>
<text x="556.8" y="340.5">315 UP TO 1000</text>
<text x="557.3" y="336.3">120 UP TO 315</text>
<text x="576.6" y="336.3">±0.5</text>
<text x="576.6" y="340.5">±0.8</text>
<text x="415.1" y="346.3">DIA. 25MM ADDED</text>
<text x="524.9" y="346.5">10/01/2025</text>
<text x="540.5" y="346.4">03007449</text>
<text x="556.2" y="344.7">1000 UP TO 2000</text>
<text x="576.6" y="344.7">±1.2</text>
<text x="415.1" y="351.5">OD REDUCED</text>
<text x="524.7" y="351.3">06/01/2025</text>
<text x="540.5" y="351.3">03007449</text>
<text x="558.9" y="349">OVER 2000</text>
<text x="577.6" y="349">±2</text>
<text x="470.9" y="385.5">#</text>
<text x="496.7" y="385.6">#</text>
<text x="561.1" y="391.1">---</text>
</g>
<g font-size="2.1">
<text x="558.5" y="232.4">UNSPECIFIED TOL.(FAB)</text>
<text x="559.5" y="234.7">FOR ANGULAR IN mm.</text>
<text x="558.6" y="253.9">UNSPECIFIED TOL.(FAB)</text>
<text x="560.7" y="256.3">FOR LINEAR IN mm.</text>
<text x="558.7" y="292.3">UNSPECIFIED TOL.(M/C)</text>
<text x="559.6" y="294.7">FOR ANGULAR IN mm.</text>
<text x="558.7" y="313.7">UNSPECIFIED TOL.(M/C)</text>
<text x="560.6" y="316.1">FOR LINEAR IN mm.</text>
<text x="7.7" y="409.8" transform="rotate(-90 7.7 409.8)">\\srv01043\ExDM Uploading\2022-23\PRV73\PRV73R011059.dft</text>
</g>
</svg>
